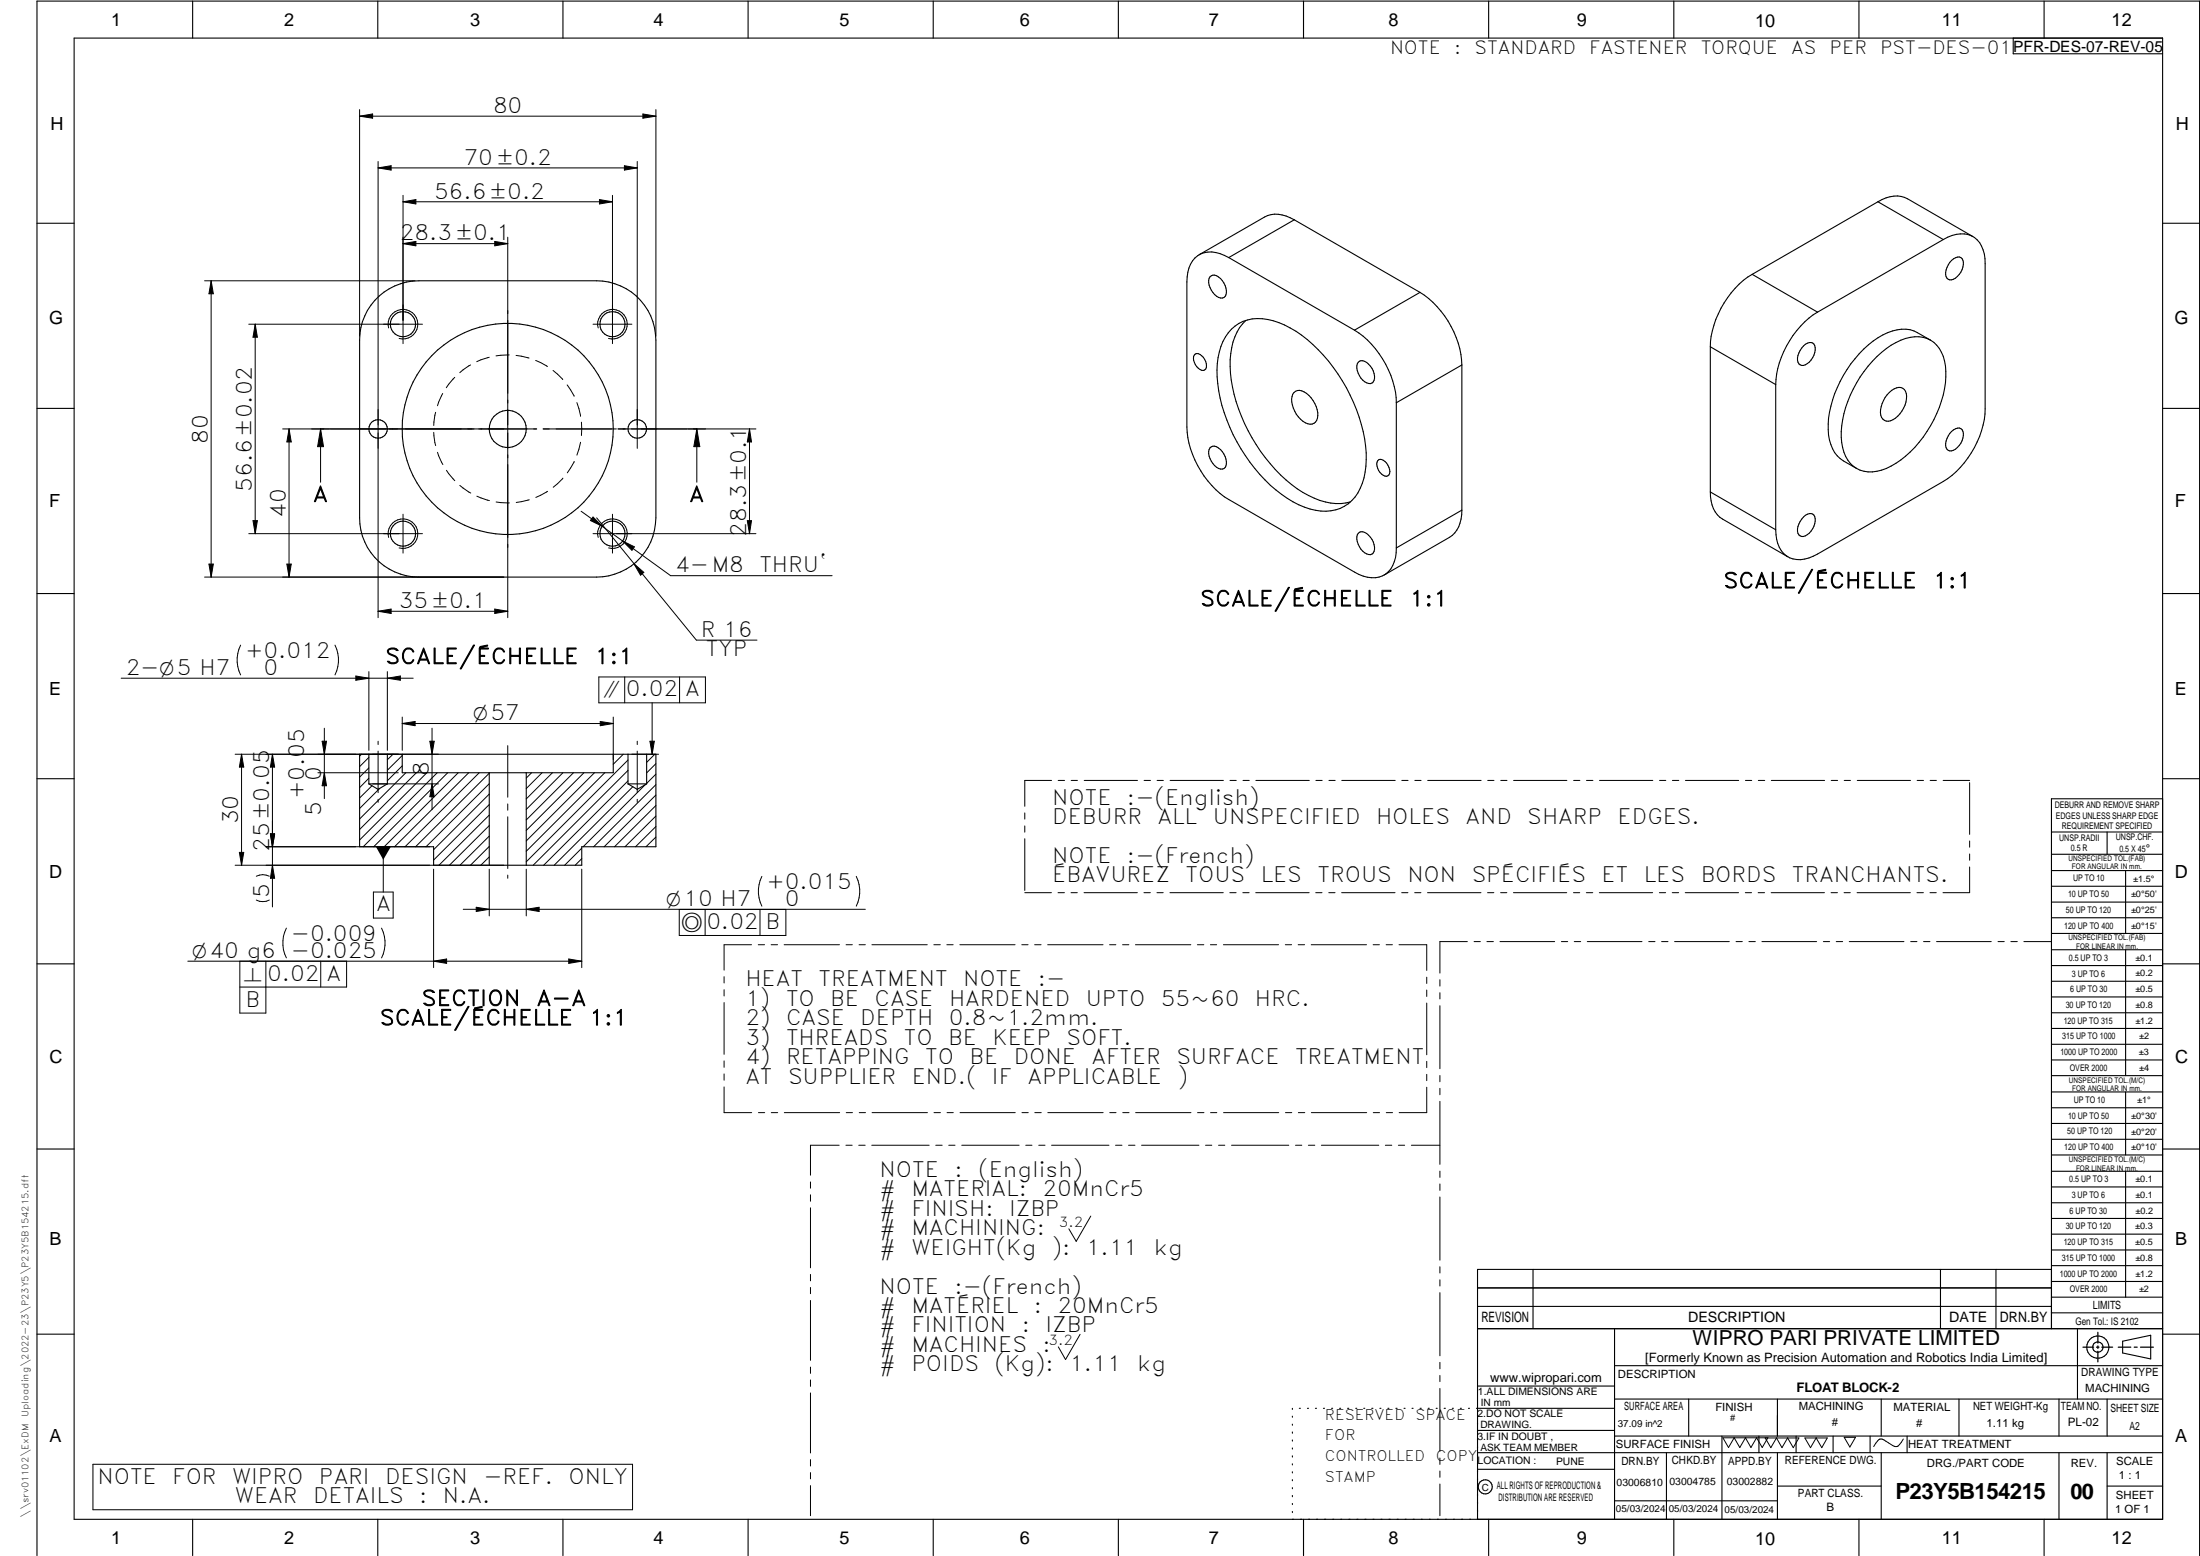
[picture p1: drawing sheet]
<svg xmlns="http://www.w3.org/2000/svg" width="594mm" height="420mm" viewBox="0 0 594 420" stroke-linecap="round" stroke-linejoin="round" font-family="sans-serif">
<g fill="none" stroke="#000" stroke-width=".3">
<path d="M20 10.3h564v400h-564zM52 .3v10M102 .3v10M152 .3v10M202 .3v10M252 .3v10M302 .3v10M352 .3v10M402 .3v10M452 .3v10M502 .3v10M543.6 10.3v4.2h40.4"/>
<path d="M552 .3v10M349.5 59.4l-17.7 10.2M349.5 59.4a8 8 0 0 0-8-.8l-17.7 10.2M349.5 59.4l33.9 19.6M507.1 54.5a7.9 7.9 0 0 1 8-.8l17.7 10.2M507.1 54.5l-33.9 19.6M507.1 54.5l17.7 10.2M10 60.3h10M102.4 79.9a16.2 16.2 0 0 1 10.7-4.1h48a16 16 0 0 1 16 16v48a16.1 16.1 0 0 1-16 16h-48a16 16 0 0 1-16-16v-48a16.1 16.1 0 0 1 5.3-11.9zM326.8 74.7a1.91 1.91 0 0 1 2.8 .5 4.4 4.4 0 0 1 1.2 4.9 1.91 1.91 0 0 1-2.8-.6 4.2 4.2 0 0 1-1.2-4.8zM331.8 69.6a7.6 7.6 0 0 0-8.4-.6 8.1 8.1 0 0 0-2.9 7.1v39.2a25 25 0 0 0 11.3 19.6l34 19.6a7.8 7.8 0 0 0 8.4 .5 8.2 8.2 0 0 0 2.9-7M331.8 69.6l34 19.6"/>
<path d="M383.4 79l-17.6 10.2M383.4 79a25 25 0 0 1 11.4 19.6M473.2 74.1a24.8 24.8 0 0 0-11.4 19.5M473.2 74.1l17.6 10.2M524.8 64.7a7.8 7.8 0 0 1 8.4-.6 8.2 8.2 0 0 1 2.9 7.1v39.2a24.9 24.9 0 0 1-11.3 19.6l-34 19.6a7.6 7.6 0 0 1-8.4 .5 8.1 8.1 0 0 1-2.9-7.1M524.8 64.7l-34 19.6M527 70.3a1.77 1.77 0 0 1 3 0 4.5 4.5 0 0 1-3.5 5.3 1.88 1.88 0 0 1-1-2.7l.6-1.4zM584 60.3h10M322.8 95.6a2.42 2.42 0 0 1 2.8 2 1.57 1.57 0 0 1-.7 2.4 3.2 3.2 0 0 1-2.4-4.2zM332.5 88.9a11 11 0 0 1 11.3-2.3 34.2 34.2 0 0 1 17.5 14.4 42.3 42.3 0 0 1 7.6 23.1 15.2 15.2 0 0 1-4.8 11.9 12 12 0 0 1-11.9 .9 36.8 36.8 0 0 1-17.1-15.7 39.8 39.8 0 0 1-6.4-23 15 15 0 0 1 3.8-9.3zM336.4 86.5a15.7 15.7 0 0 0-4.2 12.4 44.9 44.9 0 0 0 19.6 34.1 16.6 16.6 0 0 0 12.9 2.5M365.8 89.2a25 25 0 0 1 11.3 19.6"/>
<path d="M366.8 97.8a1.86 1.86 0 0 1 2.8 .5 4.2 4.2 0 0 1 1.2 4.8 1.93 1.93 0 0 1-2.8-.4 4.2 4.2 0 0 1-1.2-4.9zM394.8 98.6v39.2M394.8 98.6l-17.7 10.2M461.8 93.6v39.2M461.8 93.6l17.7 10.2M487 93.4a1.75 1.75 0 0 1 3-.1 4.8 4.8 0 0 1-3 5.4 1.53 1.53 0 0 1-1.6-2.1l.4-1.3zM490.8 84.3a25.1 25.1 0 0 0-11.3 19.5M521.3 91.9a9.5 9.5 0 0 0-9.3 .6 30.9 30.9 0 0 0-14.8 25.6 9.6 9.6 0 0 0 4.1 8.4M521.3 91.9a10.2 10.2 0 0 1 4.1 9.9 31.1 31.1 0 0 1-14.7 24.1 9.5 9.5 0 0 1-9.4 .6M521.3 91.9a12.5 12.5 0 0 0-6.6-3 14.9 14.9 0 0 0-10.1 4.2 31.9 31.9 0 0 0-10.9 21.4 11.2 11.2 0 0 0 3.2 9.3l4.4 2.7M10 110.3h10M349.4 106a2.41 2.41 0 0 1 3.4 .2 6.9 6.9 0 0 1 2.8 7.3 2.03 2.03 0 0 1-3.1 .7 7.5 7.5 0 0 1-3.6-7.1z"/>
<path d="M377.1 108.8v39.2M479.5 103.8v39.2M510.2 106a2.94 2.94 0 0 1 4.1-.8 5.4 5.4 0 0 1-.7 5.8 5 5 0 0 1-4.3 2.7 2.46 2.46 0 0 1-1.5-3.1l.4-1.6a7.3 7.3 0 0 1 2-3zM527 116.5a1.77 1.77 0 0 1 3 0 4.5 4.5 0 0 1-3.5 5.3 1.88 1.88 0 0 1-1-2.7l.6-1.4zM584 110.3h10M326.8 120.9a1.91 1.91 0 0 1 2.8 .5 4.4 4.4 0 0 1 1.2 4.8 1.91 1.91 0 0 1-2.8-.5 4.2 4.2 0 0 1-1.2-4.8zM372.3 124.2a2.42 2.42 0 0 1 2.8 2 1.57 1.57 0 0 1-.7 2.4 3.2 3.2 0 0 1-2.4-4.2zM394.8 137.8l-17.7 10.2M394.8 137.8a8 8 0 0 1-3.4 7.3l-17.6 10.2M461.8 132.8l17.7 10.2M461.8 132.8a7.9 7.9 0 0 0 3.4 7.4l17.6 10.2M487 139.6a1.75 1.75 0 0 1 3-.1 4.8 4.8 0 0 1-3 5.4 1.53 1.53 0 0 1-1.6-2.1l.4-1.3z"/>
<path d="M366.8 144a1.86 1.86 0 0 1 2.8 .5 4.2 4.2 0 0 1 1.2 4.8 1.93 1.93 0 0 1-2.8-.5 4.2 4.2 0 0 1-1.2-4.8zM10 160.3h10M584 160.3h10M10 210.3h10M97.1 203.7h80v24.9h-20v5h-40v-5h-20zM99.6 203.7v8M99.6 211.7h5M104.6 211.7l-2.5 1.4-2.5-1.4M104.6 203.7v8M108.6 203.7v5h57v-5M132.1 208.7v24.9M142.1 208.7v24.9"/>
<path d="M169.6 211.7h5M169.6 203.7v8M174.6 211.7l-2.5 1.4-2.5-1.4M174.6 203.7v8M584 215.7h-30v143.1M584 210.3h10M554 224.7h30M554 230.7h30M554 235.1h30M554 239.3h30M569 224.7v6M574 235.1v17"/>
<path d="M554 243.6h30M554 247.8h30M554 252.1h30M554 256.5h30M574 256.5v33.9M10 260.3h10M554 260.7h30M554 265h30M554 269.2h30M554 273.5h30M554 277.7h30M584 260.3h10"/>
<path d="M554 282h30M554 286.2h30M554 290.4h30M554 294.9h30M554 299.1h30M574 294.9v17M10 310.3h10M554 303.4h30M554 307.6h30M554 311.9h30M554 316.3h30M574 316.3v34"/>
<path d="M584 310.3h10M554 320.5h30M554 324.8h30M554 329h30M554 333.2h30M554 337.5h30M399 358.8h185M399 352.8h155M399 347.8h155M414 342.8v16M436 358.8v51.5M524 342.8v16"/>
<path d="M539 342.8v16M554 341.8h30M554 346h30M554 350.3h30M554 354.5h30M554 342.8h-155v67.5M561 358.8v19M10 360.3h10M399 374.3h37M436 368.8h148M436 377.8h148M456 377.8v10"/>
<path d="M480 377.8v10M508 377.8v10M529 377.8v10M556 377.8v10M569 377.8v10M573.2 362.2l7.6-1.6v6.3l-7.6-1.6zM584 360.3h10M349 380.3v.3M349 382.4v.3M349 384.6v.3M349 386.7v.3M349 388.8v.3"/>
<path d="M349 391v.3M349 393.1v.3M349 395.3v.3M349 397.4v.3M349 399.5v.3M350.9 380.3h.2M353.1 380.3h.2M355.2 380.3h.3M357.4 380.3h.3M359.6 380.3h.3M361.7 380.3h.3M363.9 380.3h.3"/>
<path d="M366.1 380.3h.3M368.3 380.3h.2M370.4 380.3h.3M372.6 380.3h.3M374.8 380.3h.3M376.9 380.3h.4M379.1 380.3h.3M381.3 380.3h.3M383.4 380.3h.4M385.6 380.3h.3M387.8 380.3h.3M390 380.3h.3"/>
<path d="M392.2 380.3h.3M394.3 380.3h.3M396.5 380.3h.3M398.7 380.3h37.3M399 386.2h37M399 396.7h37M436 387.8h148M450 392.3v18M465 387.8v22.5M475 387.8v4.5M480 392.3v18M485 387.8v4.5"/>
<path d="M495 387.8v4.5M505 387.8v4.5M508 392.3v18M515 387.8v4.5M556 392.3v18M569 392.3v18M584 392.3h-185M52 410.3v9.7M102 410.3v9.7M152 410.3v9.7M202 410.3v9.7M252 410.3v9.7"/>
<path d="M302 410.3v9.7M349 401.7v.3M349 403.8v.4M349 406v.3M349 408.1v.3M352 410.3v9.7M402 410.3v9.7M436 405.3h44M452 410.3v9.7M480 401.3h28M502 410.3v9.7M552 410.3v9.7"/>
<path d="M569 401.3h15M10 420v-419.7h584v419.7"/>
<circle cx="108.8" cy="87.5" r="3.4"/>
<circle cx="165.4" cy="87.5" r="3.4"/>
<circle cx="102.1" cy="115.8" r="2.5"/>
<circle cx="137.1" cy="115.8" r="5"/>
<circle cx="137.1" cy="115.8" r="28.5"/>
<circle cx="172.1" cy="115.8" r="2.5"/>
<circle cx="108.8" cy="144.1" r="3.4"/>
<circle cx="165.4" cy="144.1" r="3.4"/>
<circle cx="566.5" cy="363.8" r="2.99"/>
<circle cx="566.5" cy="363.7" r="1.41"/>
<circle cx="401.1" cy="401.5" r="1.9"/>
</g>
<path d="M566.5 359.7v3M562.5 363.8h2.9M566.1 363.8h.7M566.5 363.4v.7M566.5 364.9v2.8M567.6 363.8h2.9M572 363.8h3.4M576.3 363.8h.8M578 363.8h3.5" fill="none" stroke="#000" stroke-width=".34"/>
<g fill="none" stroke="#000" stroke-width=".27">
<path d="M97.1 29.6v61.2M97.1 31.4h80M97.1 31.4l3.5-.6v1.1zM173.6 30.8l3.5 .6-3.5 .5zM177.1 29.6v61.2M102.1 45.3h70M102.1 43.6v123.2M102.1 45.3l3.5-.6v1.2zM108.8 54.5l3.5-.6v1.2zM108.8 52.7v40.1M108.8 54.5h56.6M161.9 53.9l3.5 .6-3.5 .6z"/>
<path d="M165.4 52.7v40.1M168.6 44.7l3.5 .6-3.5 .6zM172.1 43.6v77.5M55.2 75.8h56.8M57 75.8l.6 3.5h-1.2zM57 75.8v80M108.8 65.8l3.5-.6v1.2zM108.8 65.8h28.3M133.6 65.2l3.5 .6-3.5 .6zM137.1 64.1v102.7M68.9 87.5l.6 3.6h-1.2zM68.9 87.5v56.6"/>
<path d="M104.9 88.6a4 4 0 0 1 3.6-5.1 4 4 0 0 1 4.3 4.4 4 4 0 0 1-5 3.5M114.1 87.5h-46.9M127.1 98.6l-2.9 2M132.1 96.5l-3.4 1.2M137.5 95.8l-3.6 .3M139.4 96l3.5 .7M144.6 97.3l3.2 1.7M160.1 87.5h10.5M161.5 88.6a4 4 0 0 1 3.6-5 4 4 0 0 1 4.3 4.3 4 4 0 0 1-5.1 3.5M76.3 115.8h68.6M78.1 115.8l.5 3.5h-1.1zM78.1 115.8v40"/>
<path d="M86.6 115.8v14.4M86.6 115.8l.8 4.8h-1.6zM117.1 116.8l.5 3.5M117.6 111.3l-.5 3.6M119.5 106.3l-1.4 3.3M122.8 101.9l-2.3 2.8M146.6 115.8h19.8M149.3 100l2.7 2.5M153.2 103.9l1.8 3.1M155.8 108.7l1 3.4M156.8 119.4l-1 3.5M156.8 112.1h.1"/>
<path d="M157 114v3.6M166.8 115.8h37.3M188.2 115.8l.8 4.8h-1.6zM188.2 115.8v14.4M202.4 115.8l.5 3.5h-1.1zM202.4 115.8v28.3M108.8 138.9v10.5M118.1 122.1l1.5 3.3M120.6 127l2.2 2.8M124.2 131.1l2.9 2M128.8 134l3.4 1.2M134 135.6l3.5 .2"/>
<path d="M142.9 135l-3.5 .7M147.9 132.7l-3.2 1.6M152 129.1l-2.6 2.5M155.1 124.6l-1.9 3.1M156.9 138l24.2 17.4h43.6M160.1 139.6l2.5 2.5-3.2-1.6zM161.1 139.8l26.9 33h16.4M165.4 138.9v10.5M55.2 155.8h80.9M56.4 152.3h1.2l-.6 3.5zM68.3 140.6h1.2l-.6 3.5zM77.5 152.3h1.1l-.5 3.5z"/>
<path d="M104.9 145.1a4 4 0 0 1 3.6-5 4 4 0 0 1 4.3 4.3 4 4 0 0 1-5 3.6M114.1 144.1h-46.9M160.1 144.1h44M161.5 145.1a4 4 0 0 1 3.6-5 4 4 0 0 1 4.3 4.4 4 4 0 0 1-5.1 3.5M168.1 146.1l3.2 1.6-.7 .9zM171.2 152.2l2.7 2.4-.9 .7zM201.8 140.6h1.1l-.5 3.5zM65 174.2a9 9 0 0 0 0 8M90.5 174.2a9 9 0 0 1 0 8M102.1 165.1h35M102.1 165.1l3.5-.6v1.2zM133.6 164.5l3.5 .6-3.5 .6z"/>
<path d="M32.7 183.1h78.9M87.6 196.6v19M96.1 182.5l3.5 .6-3.5 .6zM99.6 181.4v21.2M104.6 183.1l3.5-.6v1.2zM104.6 181.4v21.2M108.6 193.6v9M108.6 195.4l3.5-.6v1.2zM108.6 195.4h57M116.7 196.6v22.1M161.7 182.8h28.8v7h-28.8zM162.1 194.8l3.5 .6-3.5 .6z"/>
<path d="M165.6 193.6v11.5M168.7 182.8v7M176.1 189.8v13.9M183.5 182.8v7M63.5 203.7h54.9M65.2 203.7l.6 3.4h-1.2zM65.2 203.7v29.9M73.6 203.7v41.2M73.6 203.7l.6 3.4h-1.2zM85.8 208.7h21.8M87 200.2h1.2l-.6 3.5zM87.6 208.7l.6 3.5h-1.2z"/>
<path d="M97.6 203.7l-.5 .5M99.6 204.5l-2.5 2.5M99.6 207.3l-2.5 2.5M99.6 210.1l-2.5 2.6M100.5 212.2l-3.4 3.3M100.7 211.7h17.7M102.1 200.2v.8M102.1 202.8v11.2M102.1 215.8v.9M102.5 212.9l-5.4 5.4M106.1 203.7l-1.5 1.4M108.6 204l-4 4"/>
<path d="M108.6 206.8l-4 4M109.6 208.7l-12.5 12.4M112.4 208.7l-15.3 15.3M115.3 208.7l-18.2 18.1M116.1 200.2h1.2l-.6 3.5zM116.7 211.7l.6 3.4h-1.2zM118.1 208.7l-20 19.9M120.9 208.7l-20 19.9M123.7 208.7l-19.9 19.9M126.6 208.7l-20.1 19.9M129.4 208.7l-20 19.9M132.1 208.8l-19.9 19.8"/>
<path d="M132.1 211.6l-17 17M132.1 214.4l-15 15M132.1 217.3l-15 14.9M137.1 201.3v14M137.1 217.1v1.7M143.5 208.7l-1.4 1.4M146.4 208.7l-4.3 4.2M149.2 208.7l-7.1 7M152 208.7l-9.9 9.9M154.8 208.7l-12.7 12.7M157.7 208.7l-15.6 15.5M160.5 208.7l-18.4 18.4"/>
<path d="M163.3 208.7l-21.2 21.2M168.3 203.7l-2.7 2.7M169.6 205.2l-27.5 27.5M169.6 208l-25.6 25.6M169.6 210.9l-22.8 22.7M170.6 203.7h7.2M170.9 212.4l-21.3 21.2M172.1 200.2v.8M172.1 202.8v11.2M172.1 215.8v.9M174.3 211.8l-16.8 16.8M175.5 200.2h1.2l-.6 3.5z"/>
<path d="M176.8 203.7l-2.2 2.2M177.1 206.2l-2.5 2.5M177.1 209l-2.5 2.5M177.1 211.9l-16.8 16.7M177.1 214.7l-14 13.9M177.1 217.5l-11.2 11.1M276.7 219.5v1.7M284 210.7h-7.3v7M285.7 210.7h1.8M289.3 210.7h1.7M292.8 210.7h14.4M308.9 210.7h1.8"/>
<path d="M312.5 210.7h1.6M316 210.7h14.4M332.1 210.7h1.7M335.7 210.7h1.6M339.1 210.7h14.5M355.3 210.7h1.7M358.9 210.7h1.6M362.3 210.7h14.5M378.5 210.7h1.7M382.1 210.7h1.6M385.5 210.7h14.5M401.7 210.7h1.7"/>
<path d="M405.3 210.7h1.6M408.7 210.7h14.4M424.9 210.7h1.7M428.4 210.7h1.7M431.9 210.7h14.4M448.1 210.7h1.7M451.6 210.7h1.7M455.1 210.7h14.4M471.3 210.7h1.7M474.8 210.7h1.7M478.3 210.7h14.4M494.5 210.7h1.7"/>
<path d="M498 210.7h1.7M501.5 210.7h14.4M517.7 210.7h1.7M521.2 210.7h1.7M524.7 210.7h7.2M531.9 211.3v14M63.5 233.6h72.6M64.6 230.2h1.2l-.6 3.4zM71.8 228.6h44.2M72.7 236.6a3.9 3.9 0 0 0-3.5 0M73 225.2h1.2l-.6 3.4zM73.6 233.6l.6 3.6h-1.2z"/>
<path d="M103.5 228.6v12.3M117.1 234.7v26.6M132.1 234.7v12.6M132.1 220.1l-13.6 13.5M132.1 222.9l-10.7 10.7M132.1 225.8l-7.9 7.8M132.1 228.6l-5.1 5M132.1 231.4l-2.3 2.2M137.1 220.6v13.9M137.1 236.3v.9M142.1 234.7v12.6M157.1 234.7v26.6"/>
<path d="M157.1 229l-4.6 4.6M157.1 231.9l-1.8 1.7M177.1 220.3l-8.3 8.3M177.1 223.2l-5.5 5.4M177.1 226l-2.7 2.6M205.7 236.6a9 9 0 0 0 0 8.1M231.2 236.6a9 9 0 0 1 0 8.1M276.7 223v1.7M276.7 226.5v14M531.9 234.1v6.9h-7.2M531.9 227.1v1.7M531.9 230.6v1.7"/>
<path d="M50.7 259.5h106.4M64.8 259.5v14.1h7v-14.1M72.7 243a3.9 3.9 0 0 1-3.5 0M77.3 250.6a9 9 0 0 0 0 8.1M86.6 259.5v7M93.6 259.5v7h-28.8M100.8 240.9h5.4v7h-5.4zM103 250.6a9 9 0 0 1 0 8.1M117.1 259.5l3.5-.5v1.1zM125.1 245.5h108.6M128.6 245l3.5 .5-3.5 .6zM142.1 245.5l3.5-.5v1.1z"/>
<path d="M153.6 259l3.5 .5-3.5 .6zM183.4 245.6h28.8v7h-28.8zM190.4 245.6v7M202.9 255.1h-7.4v6.9M204.8 255.1h1.7M205.2 245.6v7M208.2 255.1h1.8M211.7 255.1h15M228.5 255.1h1.7M232 255.1h1.7M235.5 255.1h14.9M252.2 255.1h1.7"/>
<path d="M255.7 255.1h1.7M259.2 255.1h14.9M275.9 255.1h1.7M276.7 241h7.2M279.4 255.1h1.7M282.9 255.1h15M285.7 241h1.7M289.2 241h1.7M292.7 241h14.4M299.6 255.1h1.7M303.1 255.1h1.7M306.6 255.1h15"/>
<path d="M308.9 241h1.7M312.4 241h1.7M315.9 241h14.4M323.3 255.1h1.8M326.8 255.1h1.7M330.4 255.1h14.9M332.1 241h1.7M335.6 241h1.7M339.1 241h14.4M347.1 255.1h1.7M350.6 255.1h1.7M354.1 255.1h14.9"/>
<path d="M355.3 241h1.7M358.8 241h1.7M362.3 241h14.4M370.8 255.1h1.7M374.3 255.1h1.7M377.8 255.1h7.5v6.9M378.5 241h1.7M382 241h1.7M385.5 241h14.4M396.2 254.3h-7.4v8.5M398.1 254.3h1.6M401.5 254.3h1.8"/>
<path d="M401.7 241h1.7M405 254.3h14.8M405.2 241h1.7M408.7 241h14.4M421.6 254.3h1.7M424.9 241h1.7M425.1 254.3h1.7M428.4 241h1.7M428.6 254.3h14.8M431.9 241h14.4M445.2 254.3h1.7M448.1 241h1.7"/>
<path d="M448.7 254.3h1.7M451.6 241h1.7M452.2 254.3h14.8M455.1 241h14.4M468.8 254.3h1.7M471.3 241h1.7M472.3 254.3h1.7M474.8 241h1.7M475.8 254.3h14.8M478.3 241h14.4M492.4 254.3h1.7M494.4 241h1.8"/>
<path d="M495.8 254.3h1.8M498 241h1.7M499.4 254.3h14.7M501.5 241h14.4M516 254.3h1.6M517.6 241h1.8M519.4 254.3h1.8M521.2 241h1.7M522.9 254.3h14.8M539.5 254.3h1.7M543 254.3h1.7M546.5 254.3h7.4"/>
<path d="M195.5 263.7v1.7M195.5 267.3v1.6M195.5 270.7v14M385.3 263.9v1.7M385.3 267.3v1.8M385.3 270.8v14M388.8 264.5v1.8M388.8 268.1v1.6M388.8 271.6v17M195.5 293.5v6.9h7.5M195.5 286.5v1.7M195.5 290v1.7"/>
<path d="M385.3 286.6v1.7M385.3 290.1v1.7M385.3 293.6v6.8h-7.5M388.8 290.4v1.7M388.8 293.9v1.7M388.8 297.4v17M204.8 300.4h1.7M208.3 300.4h1.7M211.8 300.4h14.9M218.9 319.2v1.6M226.6 309.2h-7.7v8.1M228.4 309.2h1.7"/>
<path d="M228.5 300.4h1.7M231.9 309.2h1.7M232 300.4h1.7M235.4 309.2h15.5M235.5 300.4h14.9M252.2 300.4h1.8M252.7 309.2h1.7M255.7 300.4h1.7M256.2 309.2h1.7M259.2 300.4h14.9M259.7 309.2h15.5M276 300.4h1.7"/>
<path d="M277 309.2h1.7M279.4 300.4h1.8M280.5 309.2h1.7M282.9 300.4h15M284 309.2h15.5M299.7 300.4h1.7M301.2 309.2h1.8M303.2 300.4h1.7M304.8 309.2h1.7M306.7 300.4h14.9M308.3 309.2h15.5M323.4 300.4h1.7"/>
<path d="M325.5 309.2h1.7M326.9 300.4h1.7M329.1 309.2h1.6M330.4 300.4h14.9M332.6 309.2h15.4M347.1 300.4h1.7M349.8 309.2h1.7M350.6 300.4h1.7M353.3 309.2h1.7M354.1 300.4h15M356.8 309.2h15.5M370.8 300.4h1.7"/>
<path d="M374.1 309.2h1.7M374.3 300.4h1.7M377.6 309.2h1.7M381.1 309.2h7.7M388.8 316.2v1.7M388.8 319.7v1.7M218.9 322.6v1.8M218.9 326.1v16.2M294.5 328.4l-3.9 6.8-2-3.4M388.8 323.2v17.1M218.9 344.1v1.8M218.9 347.6v1.7"/>
<path d="M218.9 351.2v16.1M388.8 342.1v1.6M388.8 345.6v1.7M388.8 349v17.1M218.9 369.1v1.7M218.9 372.6v1.8M218.9 376.1v16.2M291.7 360.3l-4 6.8-1.9-3.4M388.8 367.9v1.7M388.8 371.4v1.7M388.8 374.9v17M25.1 395.4h145.7v12.3h-145.7z"/>
<path d="M218.9 394.1v1.8M218.9 397.6v1.7M388.8 393.7v1.7M388.8 397.2v1.7M465.2 388.2h12.2l-1.5 2.7-1.6-2.7-1.5 2.7-1.5-2.7-1.5 2.7-1.5-2.7-1.5 2.7zM476.7 388.3h9.1l-1.6 2.6-1.5-2.6-1.5 2.6-1.5-2.6-1.5 2.6zM487.4 388.3h6l-1.5 2.6-1.5-2.6-1.5 2.6zM498 388.1h3.1l-1.6 2.6zM514 388.6l-1.1 1.5a1.2 1.2 0 0 1-1.8 .3l-1.8-1.2a1.55 1.55 0 0 0-1.6-.6 1.55 1.55 0 0 0-1.2 1.1l-.5 .9M218.9 401.2v8.1M388.8 400.7v8.6"/>
</g>
<g fill="#000">
<path d="M97.1 31.4l3.5-.6v1.1zM173.6 30.8l3.5 .6-3.5 .5zM102.1 45.3l3.5-.6v1.2zM108.8 54.5l3.5-.6v1.2zM161.9 53.9l3.5 .6-3.5 .6zM168.6 44.7l3.5 .6-3.5 .6zM57 75.8l.6 3.5h-1.2zM108.8 65.8l3.5-.6v1.2zM133.6 65.2l3.5 .6-3.5 .6zM68.9 87.5l.6 3.6h-1.2zM78.1 115.8l.5 3.5h-1.1zM202.4 115.8l.5 3.5h-1.1z"/>
<path d="M86.6 115.8l.8 4.8h-1.6zM188.2 115.8l.8 4.8h-1.6zM56.4 152.3h1.2l-.6 3.5zM68.3 140.6h1.2l-.6 3.5zM77.5 152.3h1.1l-.5 3.5zM160.1 139.6l2.5 2.5-3.2-1.6zM168.1 146.1l3.2 1.6-.7 .9zM171.2 152.2l2.7 2.4-.9 .7zM201.8 140.6h1.1l-.5 3.5zM102.1 165.1l3.5-.6v1.2zM133.6 164.5l3.5 .6-3.5 .6zM96.1 182.5l3.5 .6-3.5 .6z"/>
<path d="M104.6 183.1l3.5-.6v1.2zM108.6 195.4l3.5-.6v1.2zM162.1 194.8l3.5 .6-3.5 .6zM65.2 203.7l.6 3.4h-1.2zM73.6 203.7l.6 3.4h-1.2zM87.6 208.7l.6 3.5h-1.2zM87 200.2h1.2l-.6 3.5zM116.7 211.7l.6 3.4h-1.2zM116.1 200.2h1.2l-.6 3.5zM175.5 200.2h1.2l-.6 3.5zM64.6 230.2h1.2l-.6 3.4zM73 225.2h1.2l-.6 3.4z"/>
<path d="M73.6 233.6l.6 3.6h-1.2zM101.5 228.6h4l-2 3.6zM128.6 245l3.5 .5-3.5 .6zM142.1 245.5l3.5-.5v1.1zM117.1 259.5l3.5-.5v1.1zM153.6 259l3.5 .5-3.5 .6z"/>
</g>
<text font-size="6" x="511.8" y="404.8">P23Y5B154215</text>
<text font-size="5.9" x="559.1" y="404.7">00</text>
<g font-size="5.7">
<text x="133.1" y="30.5">80</text>
<text x="125.2" y="44.5">70±0.2</text>
<text x="117.2" y="53.6">56.6±0.2</text>
<text x="108" y="64.9">28.3±0.1</text>
<text x="56.1" y="119.8" transform="rotate(-90 56.1 119.8)">80</text>
<text x="68" y="132.8" transform="rotate(-90 68 132.8)">56.6±0.02</text>
<text x="84.5" y="135.5">A</text>
<text x="186.1" y="135.5">A</text>
<text x="77.2" y="139.8" transform="rotate(-90 77.2 139.8)">40</text>
<text x="201.5" y="144.9" transform="rotate(-90 201.5 144.9)">28.3±0.1</text>
<text x="182.3" y="154.6">4-M8</text>
<text x="205" y="154.6">THRU`</text>
<text x="465.4" y="158.8">SCALE/ÉCHELLE</text>
<text x="522" y="158.8">1:1</text>
<text x="107.7" y="164.2">35±0.1</text>
<text x="324.1" y="163.7">SCALE/ÉCHELLE</text>
<text x="380.6" y="163.7">1:1</text>
<text x="189.3" y="172">R 16</text>
<text x="66.2" y="177.7">+0.012</text>
<text x="104" y="179.2">SCALE/ÉCHELLE</text>
<text x="160.6" y="179.2">1:1</text>
<text x="190.6" y="177.2">TYP</text>
<text x="33.9" y="182.2">2-O5 H7</text>
<text x="71.2" y="182.2">0</text>
<text x="169" y="188">0.02 A</text>
<text x="115.8" y="209.6" transform="rotate(-90 115.8 209.6)">8</text>
<text x="82.2" y="215.8" transform="rotate(-90 82.2 215.8)">+0.05</text>
<text x="86.7" y="210.8" transform="rotate(-90 86.7 210.8)">0</text>
<text x="86.7" y="220.4" transform="rotate(-90 86.7 220.4)">5</text>
<text x="284.1" y="217.3">NOTE</text>
<text x="304.3" y="217.3">:-(English)</text>
<text x="64.3" y="222.6" transform="rotate(-90 64.3 222.6)">30</text>
<text x="284.1" y="222.5">DEBURR</text>
<text x="312.6" y="222.5">ALL</text>
<text x="327.5" y="222.5">UNSPECIFIED</text>
<text x="371.6" y="222.5">HOLES</text>
<text x="395.7" y="222.5">AND</text>
<text x="412.4" y="222.5">SHARP</text>
<text x="436.8" y="222.5">EDGES.</text>
<text x="72.7" y="230" transform="rotate(-90 72.7 230)">25±0.05</text>
<text x="284.1" y="233">NOTE</text>
<text x="304.3" y="233">:-(French)</text>
<text x="284.1" y="238.3">ÉBAVUREZ</text>
<text x="320.1" y="238.3">TOUS</text>
<text x="340.4" y="238.3">LES</text>
<text x="355.8" y="238.3">TROUS</text>
<text x="380" y="238.3">NON</text>
<text x="397.4" y="238.3">SPÉCIFIÉS</text>
<text x="432.5" y="238.3">ET</text>
<text x="443.9" y="238.3">LES</text>
<text x="459.2" y="238.3">BORDS</text>
<text x="483.9" y="238.3">TRANCHANTS.</text>
<text x="72.7" y="242.4" transform="rotate(-90 72.7 242.4)">5</text>
<text x="207" y="240.1">+0.015</text>
<text x="211.9" y="244.7">0</text>
<text x="101.6" y="246.1">A</text>
<text x="190.7" y="250.8">0.02 B</text>
<text x="78.5" y="254.1">-0.009</text>
<text x="72.1" y="264.8">0.02 A</text>
<text x="201.3" y="266.4">HEAT</text>
<text x="221" y="266.4">TREATMENT</text>
<text x="260.1" y="266.4">NOTE</text>
<text x="280.3" y="266.4">:-</text>
<text x="66.3" y="271.8">B</text>
<text x="113.9" y="271.6">SECTION</text>
<text x="144.9" y="271.6">A-A</text>
<text x="201.3" y="271.6">1)</text>
<text x="212.3" y="271.6">TO</text>
<text x="224.2" y="271.6">BE</text>
<text x="236.2" y="271.6">CASE</text>
<text x="256.3" y="271.6">HARDENED</text>
<text x="293.2" y="271.6">UPTO</text>
<text x="313.5" y="271.6">55~60</text>
<text x="338.9" y="271.6">HRC.</text>
<text x="102.6" y="276.8">SCALE/ÉCHELLE</text>
<text x="159.1" y="276.8">1:1</text>
<text x="201.3" y="276.9">2)</text>
<text x="212.3" y="276.9">CASE</text>
<text x="232.3" y="276.9">DEPTH</text>
<text x="256.3" y="276.9">0.8~1.2mm.</text>
<text x="201.3" y="282.1">3)</text>
<text x="201.3" y="287.4">4)</text>
<text x="212.3" y="282.1">THREADS</text>
<text x="212.3" y="287.4">RETAPPING</text>
<text x="244.1" y="282.1">TO</text>
<text x="249.8" y="287.4">TO</text>
<text x="256" y="282.1">BE</text>
<text x="261.8" y="287.4">BE</text>
<text x="268" y="282.1">KEEP</text>
<text x="273.7" y="287.4">DONE</text>
<text x="288" y="282.1">SOFT.</text>
<text x="294.7" y="287.4">AFTER</text>
<text x="317.7" y="287.4">SURFACE</text>
<text x="349.7" y="287.4">TREATMENT</text>
<text x="201.3" y="292.6">AT</text>
<text x="212.8" y="292.6">SUPPLIER</text>
<text x="246.2" y="292.6">END.(</text>
<text x="267.9" y="292.6">IF</text>
<text x="277.5" y="292.6">APPLICABLE</text>
<text x="318" y="292.6">)</text>
<text x="237.5" y="317.8">NOTE</text>
<text x="257.7" y="317.8">:</text>
<text x="264.1" y="317.8">(English)</text>
<text x="237.5" y="323">#</text>
<text x="246.1" y="323">MATERIAL:</text>
<text x="281.5" y="323">20MnCr5</text>
<text x="237.5" y="328.3">#</text>
<text x="246.1" y="328.3">FINISH:</text>
<text x="272.5" y="328.3">IZBP</text>
<text x="237.5" y="333.5">#</text>
<text x="246.1" y="333.5">MACHINING:</text>
<text x="237.5" y="338.8">#</text>
<text x="246.1" y="338.8">WEIGHT(Kg</text>
<text x="284" y="338.8">):</text>
<text x="293.3" y="338.8">1.11</text>
<text x="311.6" y="338.8">kg</text>
<text x="237.5" y="349.3">NOTE</text>
<text x="257.7" y="349.3">:-(French)</text>
<text x="237.5" y="354.5">#</text>
<text x="237.5" y="359.8">#</text>
<text x="246.1" y="359.8">FINITION</text>
<text x="246.1" y="354.5">MATÉRIEL</text>
<text x="275.9" y="359.8">:</text>
<text x="279.2" y="354.5">:</text>
<text x="282.3" y="359.8">IZBP</text>
<text x="285.6" y="354.5">20MnCr5</text>
<text x="237.5" y="365">#</text>
<text x="246.1" y="365">MACHINES</text>
<text x="281.5" y="365">:</text>
<text x="237.5" y="370.3">#</text>
<text x="246.1" y="370.3">POIDS</text>
<text x="268.5" y="370.3">(Kg):</text>
<text x="288.8" y="370.3">1.11</text>
<text x="307.1" y="370.3">kg</text>
<text x="26.3" y="400.6">NOTE</text>
<text x="46.5" y="400.6">FOR</text>
<text x="62.7" y="400.6">WIPRO</text>
<text x="86.1" y="400.6">PARI</text>
<text x="104" y="400.6">DESIGN</text>
<text x="130.5" y="400.6">-REF.</text>
<text x="153.5" y="400.6">ONLY</text>
<text x="63.4" y="405.9">WEAR</text>
<text x="84.5" y="405.9">DETAILS</text>
<text x="113.2" y="405.9">:</text>
<text x="119.6" y="405.9">N.A.</text>
</g>
<text font-size="5.6" x="457" y="363.2">WIPRO PARI PRIVATE LIMITED</text>
<g font-size="5.4">
<text x="163" y="188">i</text>
<text x="127.8" y="194.5">O57</text>
<text x="179.9" y="244.7">O10 H7</text>
<text x="184.1" y="250.8">a</text>
<text x="51.9" y="258.7">O40 g6 -0.025</text>
<text x="65.9" y="264.8">n</text>
</g>
<g font-size="4.9">
<text x="30" y="6.9">1</text>
<text x="76.7" y="6.9">2</text>
<text x="127" y="6.9">3</text>
<text x="176.5" y="6.9">4</text>
<text x="226.7" y="6.9">5</text>
<text x="275.4" y="6.9">6</text>
<text x="326.4" y="6.9">7</text>
<text x="375" y="6.9">8</text>
<text x="425.8" y="6.9">9</text>
<text x="473.9" y="7.3">10</text>
<text x="524.3" y="6.9">11</text>
<text x="570.2" y="6.9">12</text>
<text x="375.4" y="14.5">NOTE</text>
<text x="392.7" y="14.5">:</text>
<text x="398.2" y="14.5">STANDARD</text>
<text x="429.2" y="14.5">FASTENER</text>
<text x="459.2" y="14.5">TORQUE</text>
<text x="483.7" y="14.5">AS</text>
<text x="494.1" y="14.5">PER</text>
<text x="507.7" y="14.5">PST-DES-01</text>
<text x="13.6" y="35.1">H</text>
<text x="587.6" y="35.1">H</text>
<text x="13.2" y="87.5">G</text>
<text x="587.2" y="87.5">G</text>
<text x="13.2" y="137">F</text>
<text x="587.2" y="137">F</text>
<text x="13.2" y="187.6">E</text>
<text x="587.2" y="187.6">E</text>
<text x="13.2" y="237">D</text>
<text x="587.2" y="237">D</text>
<text x="13.4" y="287.1">C</text>
<text x="587.4" y="287.1">C</text>
<text x="13.4" y="336.2">B</text>
<text x="587.4" y="336.2">B</text>
<text x="13.4" y="389.3">A</text>
<text x="587.4" y="389.3">A</text>
<text x="30" y="416.9">1</text>
<text x="76.7" y="416.9">2</text>
<text x="127" y="416.9">3</text>
<text x="176.5" y="416.9">4</text>
<text x="226.7" y="416.9">5</text>
<text x="275.4" y="416.9">6</text>
<text x="326.4" y="416.9">7</text>
<text x="375" y="416.9">8</text>
<text x="425.8" y="416.9">9</text>
<text x="473.9" y="417.3">10</text>
<text x="524.3" y="416.9">11</text>
<text x="570.2" y="416.9">12</text>
</g>
<text font-size="4.2" x="543.6" y="14">PFR-DES-07-REV-05</text>
<g font-size="3.9">
<text x="400" y="357.1">REVISION</text>
<text x="455.9" y="357.1">DESCRIPTION</text>
<text x="526.4" y="357.1">DATE</text>
<text x="540" y="357.1">DRN.BY</text>
<text x="357.8" y="383.3">RESERVED</text>
<text x="382.3" y="383.3">SPACE</text>
<text x="357.8" y="388.9">FOR</text>
<text x="357.8" y="394.5">CONTROLLED</text>
<text x="387.8" y="394.5">COPY</text>
<text x="357.8" y="400">STAMP</text>
</g>
<g font-size="3.7">
<text x="286" y="331.2">3.2</text>
<text x="283.1" y="363.1">3.2</text>
</g>
<text font-size="3.6" x="485.1" y="375.8">FLOAT BLOCK-2</text>
<g font-size="3.5">
<text x="444.3" y="367.7">[Formerly Known as Precision Automation and Robotics India Limited]</text>
<text x="402.4" y="373.3">www.wipropari.com</text>
</g>
<g font-size="3.1">
<text x="565.1" y="353.5">LIMITS</text>
<text x="562" y="371.7">DRAWING TYPE</text>
<text x="436.9" y="372.1">DESCRIPTION</text>
<text x="563.1" y="375.9">MACHINING</text>
<text x="438.6" y="380.8">SURFACE AREA</text>
<text x="463.2" y="380.9">FINISH</text>
<text x="485.7" y="380.8">MACHINING</text>
<text x="511.3" y="380.9">MATERIAL</text>
<text x="532.8" y="380.7">NET WEIGHT-Kg</text>
<text x="556.5" y="380.7">TEAM NO.</text>
<text x="569.9" y="381.2">SHEET SIZE</text>
<text x="494.6" y="385.1">#</text>
<text x="517.4" y="385.3">#</text>
<text x="536.4" y="385.3">1.11 kg</text>
<text x="558.4" y="385.1">PL-02</text>
<text x="575" y="386.1">A2</text>
<text x="436.3" y="391">SURFACE FINISH</text>
<text x="437.8" y="395.5">DRN.BY</text>
<text x="451.4" y="395.4">CHKD.BY</text>
<text x="466.6" y="395.5">APPD.BY</text>
<text x="482" y="395.4">REFERENCE DWG.</text>
<text x="515.3" y="391.1">HEAT TREATMENT</text>
<text x="571.4" y="395.6">SCALE</text>
<text x="520.4" y="396.2">DRG./PART CODE</text>
<text x="559.2" y="396.1">REV.</text>
<text x="572.2" y="399.5">1 : 1</text>
<text x="485.5" y="404.3">PART CLASS.</text>
<text x="493.2" y="407.9">B</text>
<text x="571.4" y="404.7">SHEET</text>
<text x="571.2" y="408.4">1 OF 1</text>
</g>
<text font-size="3" x="579.5" y="230.1">°</text>
<g font-size="2.8">
<text x="560.4" y="357.7">Gen Tol.: IS 2102</text>
<text x="399.1" y="376.6">1.ALL DIMENSIONS ARE</text>
<text x="399" y="382.7">2.DO NOT SCALE</text>
<text x="399" y="388.7">3.IF IN DOUBT ,</text>
<text x="399" y="395.4">LOCATION :</text>
<text x="420.2" y="395.6">PUNE</text>
<text x="404.2" y="402">ALL RIGHTS OF REPRODUCTION &amp;</text>
<text x="436.5" y="401.2">03006810</text>
<text x="450.8" y="400.9">03004785</text>
<text x="466.3" y="401">03002882</text>
<text x="404.7" y="405.4">DISTRIBUTION ARE RESERVED</text>
</g>
<g font-size="2.7">
<text x="399.9" y="379.7">IN mm</text>
<text x="399.7" y="385.7">DRAWING.</text>
<text x="436.9" y="385.4">37.09 in^2</text>
<text x="399.7" y="391.8">ASK TEAM MEMBER</text>
<text x="400.1" y="402.5">C</text>
<text x="436.4" y="408.3">05/03/2024</text>
<text x="450.6" y="408.4">05/03/2024</text>
<text x="465.7" y="408.5">05/03/2024</text>
</g>
<g font-size="2.5">
<text x="554.9" y="218.3">DEBURR AND REMOVE SHARP</text>
<text x="555.2" y="221">EDGES UNLESS SHARP EDGE</text>
<text x="556.1" y="227.1">UNSP.RADII</text>
<text x="556.8" y="223.8">REQUIREMENT SPECIFIED</text>
<text x="571.4" y="226.9">UNSP.CHF.</text>
<text x="559.2" y="229.9">0.5 R</text>
<text x="572.3" y="230.1">0.5 X 45</text>
<text x="559.8" y="238">UP TO 10</text>
<text x="576.1" y="238.1">±1.5°</text>
<text x="558.5" y="242.2">10 UP TO 50</text>
<text x="575.5" y="242.3">±0°50'</text>
<text x="557.4" y="250.7">120 UP TO 400</text>
<text x="557.9" y="246.5">50 UP TO 120</text>
<text x="575.5" y="250.7">±0°15'</text>
<text x="575.5" y="246.5">±0°25'</text>
<text x="558.7" y="259.4">0.5 UP TO 3</text>
<text x="559.5" y="263.7">3 UP TO 6</text>
<text x="576.6" y="263.6">±0.2</text>
<text x="576.6" y="259.4">±0.1</text>
<text x="559" y="267.9">6 UP TO 30</text>
<text x="576.6" y="267.9">±0.5</text>
<text x="557.8" y="272.2">30 UP TO 120</text>
<text x="576.6" y="272.2">±0.8</text>
<text x="556.9" y="280.7">315 UP TO 1000</text>
<text x="557.3" y="276.4">120 UP TO 315</text>
<text x="576.6" y="276.4">±1.2</text>
<text x="577.7" y="280.7">±2</text>
<text x="556.4" y="284.9">1000 UP TO 2000</text>
<text x="577.6" y="284.9">±3</text>
<text x="558.9" y="289.2">OVER 2000</text>
<text x="577.7" y="289.3">±4</text>
<text x="560" y="297.9">UP TO 10</text>
<text x="577.1" y="297.9">±1°</text>
<text x="558.5" y="302.1">10 UP TO 50</text>
<text x="575.5" y="302.1">±0°30'</text>
<text x="557.4" y="310.6">120 UP TO 400</text>
<text x="558.2" y="306.3">50 UP TO 120</text>
<text x="575.5" y="310.6">±0°10'</text>
<text x="575.5" y="306.4">±0°20'</text>
<text x="558.8" y="319.2">0.5 UP TO 3</text>
<text x="559.4" y="323.4">3 UP TO 6</text>
<text x="576.6" y="319.2">±0.1</text>
<text x="576.6" y="323.5">±0.1</text>
<text x="558.9" y="327.7">6 UP TO 30</text>
<text x="576.7" y="327.7">±0.2</text>
<text x="557.8" y="332">30 UP TO 120</text>
<text x="576.6" y="332">±0.3</text>
<text x="556.8" y="340.5">315 UP TO 1000</text>
<text x="557.3" y="336.3">120 UP TO 315</text>
<text x="576.6" y="336.3">±0.5</text>
<text x="576.6" y="340.5">±0.8</text>
<text x="556.2" y="344.7">1000 UP TO 2000</text>
<text x="576.6" y="344.7">±1.2</text>
<text x="558.9" y="349">OVER 2000</text>
<text x="577.6" y="349">±2</text>
<text x="467.2" y="383.8">#</text>
</g>
<g font-size="2.4">
<text x="7.7" y="382.7" transform="rotate(-90 7.7 382.7)">Uploading\2022-23\P23Y5\P23Y5B154215.dft</text>
<text x="7.7" y="409.8" transform="rotate(-90 7.7 409.8)">\\srv01102\ExDM</text>
</g>
<g font-size="2.1">
<text x="558.5" y="232.4">UNSPECIFIED TOL.(FAB)</text>
<text x="559.5" y="234.7">FOR ANGULAR IN mm.</text>
<text x="558.6" y="253.9">UNSPECIFIED TOL.(FAB)</text>
<text x="560.7" y="256.3">FOR LINEAR IN mm.</text>
<text x="558.7" y="292.3">UNSPECIFIED TOL.(M/C)</text>
<text x="559.6" y="294.7">FOR ANGULAR IN mm.</text>
<text x="558.7" y="313.7">UNSPECIFIED TOL.(M/C)</text>
<text x="560.6" y="316.1">FOR LINEAR IN mm.</text>
</g>
</svg>
